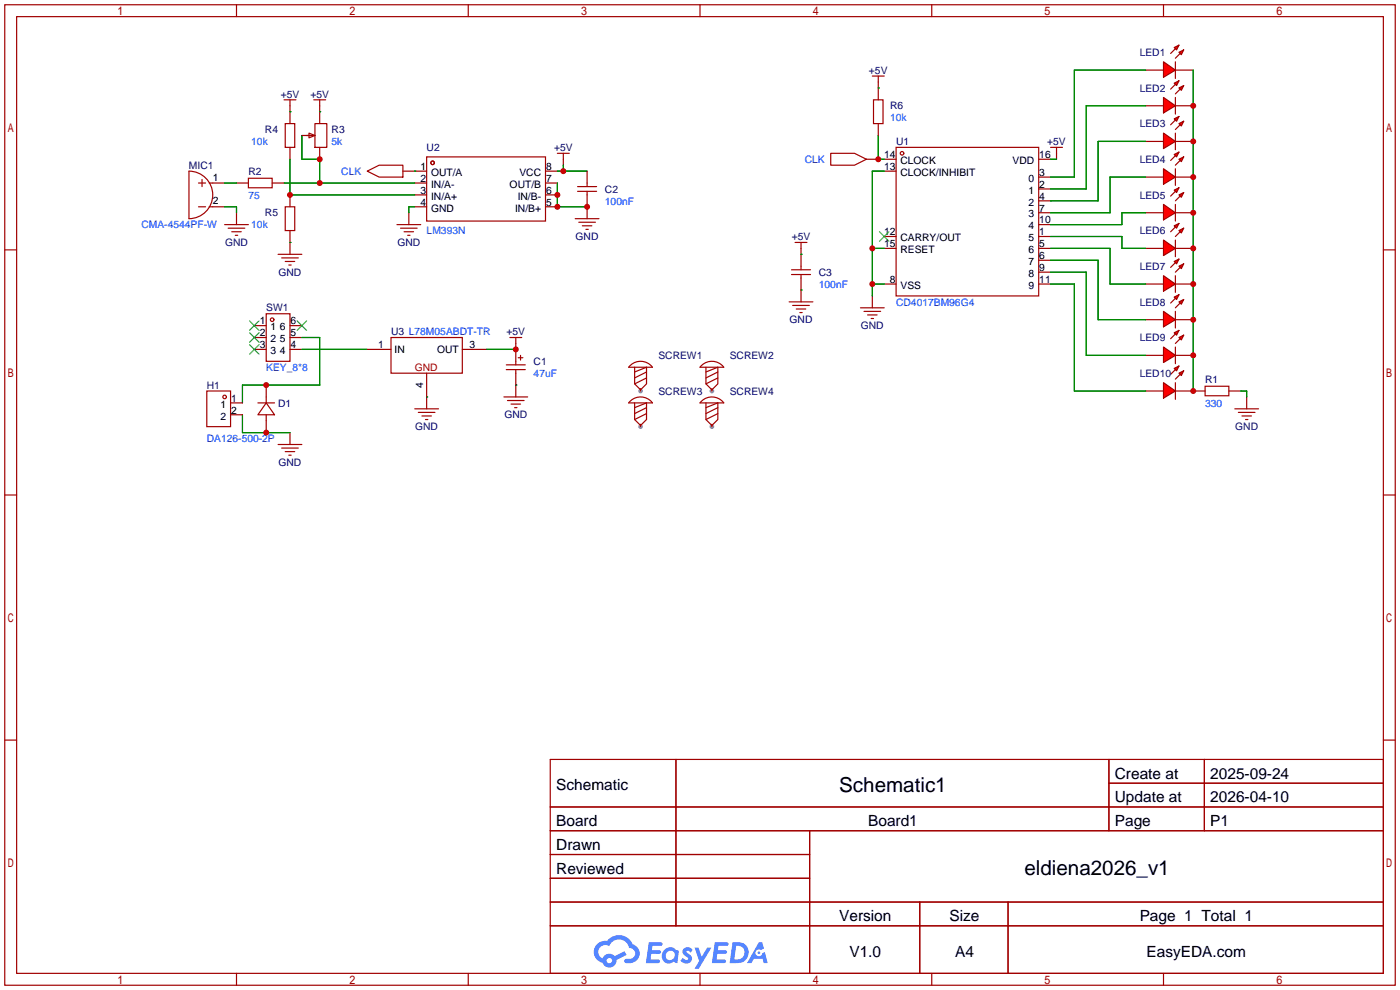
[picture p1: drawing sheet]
<svg xmlns="http://www.w3.org/2000/svg" width="299mm" height="212mm" viewBox="0 0 299 212" stroke-linecap="round" stroke-linejoin="round" font-family="sans-serif">
<g fill="#999">
<circle cx="136.9" cy="83.6" r=".51"/>
<circle cx="152.1" cy="83.6" r=".51"/>
<circle cx="136.9" cy="91.2" r=".51"/>
<circle cx="152.1" cy="91.2" r=".51"/>
</g>
<g fill="none" stroke="#a10000" stroke-width=".25">
<path d="M1 1h297.2v209.6h-297.2zM3.6 3.6h292.1v204.4h-292.1zM50.5 1v2.6M100.1 1v2.6M149.6 1v2.6M199.1 1v2.6M248.7 1v2.6M1 53.4h2.6M295.7 53.4h2.5M1 105.8h2.6M295.7 105.8h2.5M1 158.2h2.6"/>
<path d="M295.7 158.2h2.5M117.6 162.3h178.1v45.7h-178.1zM117.6 172.5h178.1M117.6 177.5h178.1M144.5 162.3v35.6M173 177.5v30.5M237 162.3v15.2M237 167.4h58.7M257.4 162.3v15.2M117.6 182.6h55.4M117.6 192.8h178.1M117.6 187.7h55.4"/>
<path d="M117.6 197.9h178.1M196.6 192.8v15.2M215.4 192.8v15.2M50.5 208v2.6M100.1 208v2.6M149.6 208v2.6M199.1 208v2.6M248.7 208v2.6"/>
</g>
<g fill="#5487ff">
<path d="M146.2 202.7a1.3 1.3 0 0 1 1.8 .3l-.4 .6a.54 .54 0 0 0-.9-.2l.1 .2a1.28 1.28 0 0 1 .8 2 1.53 1.53 0 0 1-2.2-.3l.5-.6 .8 .5a.31 .31 0 0 0 .4-.3 .31 .31 0 0 0-.3-.4 1.12 1.12 0 0 1-.6-1.8z"/>
<path d="M148.5 202.5h.8l.7 2 1.1-2h1l-2.8 4.6h-.9l1-1.7z"/>
<path d="M138.7 201.4h1.6a1.31 1.31 0 0 1 1.3 .2 .4 .4 0 0 1-.4 .5l-1.8 .1-.1 .9h1.7a.4 .4 0 0 1 .3 .4 .4 .4 0 0 1-.4 .4h-1.7l-.2 1.2h1.4a.46 .46 0 0 1 .5 0 .46 .46 0 0 1 .1 .5l-.3 .2h-2.7z"/>
<path d="M152.8 201.4h1.6a1.32 1.32 0 0 1 1.3 .2 .39 .39 0 0 1-.4 .5l-1.7 .1-.2 .9h1.7a.4 .4 0 0 1 .3 .4 .4 .4 0 0 1-.4 .4h-1.7l-.2 1.2h1.4a.46 .46 0 0 1 .5 0 .46 .46 0 0 1 .1 .5l-.3 .2h-2.7z"/>
<path d="M162.2 201.4h.7l.4 1.3-.7 .4a.75 .75 0 0 0-1.1 .3 .75 .75 0 0 0 .5 1 .75 .75 0 0 0 .9-.7l.6-.2 .6 2.3h-.9l-.2-.9h-1.9l-.5 .9h-.9z"/>
<path d="M156.6 201.4l-.7 4.4h1.5a2.27 2.27 0 0 0 2.6-2.2 2.27 2.27 0 0 0-2.7-2.2zM157.3 202.1a1.5 1.5 0 0 1 1.8 1.6 1.5 1.5 0 0 1-1.9 1.4h-.3z"/>
<path d="M142 203a1.6 1.6 0 0 0-.3 2.3 1.6 1.6 0 0 0 2.3 .2l.8 .3 .3-2.4-.2-.3-.4-.1a1.58 1.58 0 0 0-2.5 0zM142.6 203.5a.98 .98 0 0 1 1.6 .4 .98 .98 0 0 1-1.1 1.3 .94 .94 0 0 1-.8-.7 .94 .94 0 0 1 .3-1z"/>
<path d="M127.6 201.8a2.37 2.37 0 0 0 1.2 4 1.54 1.54 0 0 0 1.7 1 1.54 1.54 0 0 0 1.3-1.6l2.1-1.1-.4-.8-2.1 1a1.57 1.57 0 0 0-2.6 .5 1.5 1.5 0 0 1-.7-2.1 1.5 1.5 0 0 1 2.1-.5 2.23 2.23 0 0 1 2.3-1.4 2.23 2.23 0 0 1 2 1.8 1.16 1.16 0 0 1 1.3 1.1 1.16 1.16 0 0 1-1.1 1.2h-.7a.47 .47 0 0 0-.6 .4 .47 .47 0 0 0 .4 .5 2.17 2.17 0 0 0 2.6-.9 2.17 2.17 0 0 0-.4-2.7l-.8-.4a3.2 3.2 0 0 0-5.4-.7l-1.2 .1zM129.7 205.3a.58 .58 0 0 1 1.1 0 .58 .58 0 0 1-1.1 0z"/>
<circle cx="162.2" cy="203.6" r=".28"/>
</g>
<g fill="none" stroke="#a10000" stroke-width=".25">
<path d="M244.9 15h3.8M251.2 15h3.8M251.2 13.2v3.6M189 34h2.5M189 36.6h2.5M191.5 31.5h30.5v31.7h-30.5zM222 34h2.5M222 37.8h2.5M189 50.5h2.5M189 53.1h2.5M222 40.4h2.5M222 42.9h2.5"/>
<path d="M222 45.5h2.5M222 48h2.5M222 50.5h2.5M222 53.1h2.5M222 55.6h2.5M222 58.2h2.5M189 60.7h2.5M222 60.7h2.5"/>
<circle cx="192.8" cy="32.8" r=".38"/>
</g>
<path d="M188 49.5l2 2.1M190 49.5l-2 2.1" fill="none" stroke="#3c3" stroke-width=".25"/>
<g fill="#f00" stroke="#a10000" stroke-width=".25">
<path d="M248.7 13.2l2.5 1.8-2.5 1.5z"/>
<path d="M251 10.2l1-.5-.5 1z"/>
<path d="M252 11.2l1-.5-.5 1z"/>
</g>
<path d="M251.2 10.4l-1 1M252.2 11.4l-1 1M244.9 22.6h3.8M251.2 22.6h3.8M251.2 20.8v3.6" fill="none" stroke="#a10000" stroke-width=".25"/>
<g fill="#f00" stroke="#a10000" stroke-width=".25">
<path d="M248.7 20.8l2.5 1.8-2.5 1.5z"/>
<path d="M251 17.8l1-.5-.5 1z"/>
<path d="M252 18.8l1-.5-.5 1z"/>
</g>
<path d="M251.2 18l-1 1.1M252.2 19.1l-1 1M244.9 30.2h3.8M251.2 30.2h3.8M251.2 28.4v3.6" fill="none" stroke="#a10000" stroke-width=".25"/>
<g fill="#f00" stroke="#a10000" stroke-width=".25">
<path d="M248.7 28.4l2.5 1.8-2.5 1.6z"/>
<path d="M251 25.4l1-.5-.5 1z"/>
<path d="M252 26.4l1-.5-.5 1z"/>
</g>
<path d="M244.9 37.8h3.8M251.2 25.7l-1 1M251.2 37.8h3.8M251.2 36.1v3.5M252.2 26.7l-1 1" fill="none" stroke="#a10000" stroke-width=".25"/>
<g fill="#f00" stroke="#a10000" stroke-width=".25">
<path d="M248.7 36.1l2.5 1.7-2.5 1.6z"/>
<path d="M251 33l1-.5-.5 1z"/>
<path d="M252 34l1-.5-.5 1z"/>
</g>
<path d="M251.2 33.3l-1 1M252.2 34.3l-1 1M244.9 45.5h3.8M251.2 45.5h3.8M251.2 43.7v3.5" fill="none" stroke="#a10000" stroke-width=".25"/>
<g fill="#f00" stroke="#a10000" stroke-width=".25">
<path d="M248.7 43.7l2.5 1.8-2.5 1.5z"/>
<path d="M251 40.6l1-.5-.5 1z"/>
<path d="M252 41.7l1-.6-.5 1.1z"/>
</g>
<path d="M244.9 53.1h3.8M251.2 40.9l-1 1M251.2 53.1h3.8M251.2 51.3v3.6M252.2 41.9l-1 1" fill="none" stroke="#a10000" stroke-width=".25"/>
<g fill="#f00" stroke="#a10000" stroke-width=".25">
<path d="M248.7 51.3l2.5 1.8-2.5 1.5z"/>
<path d="M251 48.3l1-.5-.5 1z"/>
<path d="M252 49.3l1-.5-.5 1z"/>
</g>
<path d="M251.2 48.5l-1 1M251.2 58.9v3.6M252.2 49.5l-1 1M244.9 60.7h3.8M251.2 60.7h3.8" fill="none" stroke="#a10000" stroke-width=".25"/>
<g fill="#f00" stroke="#a10000" stroke-width=".25">
<path d="M248.7 58.9l2.5 1.8-2.5 1.5z"/>
<path d="M251 55.9l1-.5-.5 1z"/>
<path d="M252 56.9l1-.5-.5 1z"/>
</g>
<path d="M251.2 56.1l-1 1.1M252.2 57.2l-1 1M244.9 68.3h3.8M251.2 68.3h3.8M251.2 66.5v3.6" fill="none" stroke="#a10000" stroke-width=".25"/>
<g fill="#f00" stroke="#a10000" stroke-width=".25">
<path d="M248.7 66.5l2.5 1.8-2.5 1.5z"/>
<path d="M251 63.5l1-.5-.5 1z"/>
<path d="M252 64.5l1-.5-.5 1z"/>
</g>
<path d="M244.9 75.9h3.8M251.2 63.8l-1 1M251.2 75.9h3.8M251.2 74.2v3.5M252.2 64.8l-1 1" fill="none" stroke="#a10000" stroke-width=".25"/>
<g fill="#f00" stroke="#a10000" stroke-width=".25">
<path d="M248.7 74.2l2.5 1.7-2.5 1.6z"/>
<path d="M251 71.1l1-.5-.5 1z"/>
<path d="M252 72.1l1-.5-.5 1z"/>
</g>
<path d="M251.2 71.4l-1 1M252.2 72.4l-1 1M244.9 83.6h3.8M251.2 83.6h3.8M251.2 81.8v3.5" fill="none" stroke="#a10000" stroke-width=".25"/>
<g fill="#f00" stroke="#a10000" stroke-width=".25">
<path d="M248.7 81.8l2.5 1.8-2.5 1.5z"/>
<path d="M251 78.7l1-.5-.5 1z"/>
<path d="M252 79.8l1-.6-.5 1.1z"/>
</g>
<g fill="none" stroke="#a10000" stroke-width=".25">
<path d="M186.4 16.3h2.6M187.7 16.3v5M40.4 36.6a5.1 5.1 0 0 1 5.1 5.1 5.1 5.1 0 0 1-5.1 5zM42.4 39.1h1.5M43.2 38.4v1.5M44.7 39.1h3.3M50.5 39.1h2.6M53.1 38.1h5.1v2h-5.1zM58.2 39.1h2.5M60.7 21.3h2.5M61 26.4h2v5.1h-2zM62 21.3v5.1"/>
<path d="M62 31.5v2.5M64.5 29h2.6M66 28.4l1.3 .6-1.3 .5zM67.1 21.3h2.5M67.3 26.4h2.5v5.1h-2.5zM68.3 21.3v5.1M68.3 31.5v2.5M78.5 36.6l2.5-1.3h5.1v2.5h-5.1zM86.1 36.6h5.1M88.6 39.1h2.6M91.2 33.5h25.4v13.7h-25.4zM116.6 36.6h2.5"/>
<path d="M116.6 39.1h2.5M119.1 32.8h2.6M120.4 32.8v2.5M123.4 39.9h4.1M125.5 36.6v3.3M177.5 32.8h5.1l2.6 1.2-2.6 1.3h-5.1zM185.2 34h2.5M186.7 21.3h2v5.1h-2zM187.7 26.4v2.6M224.5 31.5h2.6M225.8 31.5v2.5M42.4 44.2h1.5"/>
<path d="M44.7 44.2h3.3M48 48h5.1M48.8 48.8h3.5M49.5 49.5h2.1M50.3 50.3h.5M50.5 45.5v2.5M59.4 54.4h5.1M60.2 55.1h3.6M61 44.2h2v5.1h-2zM61 55.9h2M61.7 56.6h.5M62 41.7v2.5"/>
<path d="M62 49.3v5.1M84.8 48h5.1M85.6 48.8h3.6M86.4 49.5h2M87.1 50.3h.5M87.4 45.5v2.5M88.6 41.7h2.6M88.6 44.2h2.6M116.6 41.7h2.5M116.6 44.2h2.5M122.9 46.7h5.1M123.4 40.9h4.1"/>
<path d="M123.7 47.5h3.6M124.5 48.3h2M125.2 49h.5M125.5 40.9v5.8M169.2 57.7h4M169.2 58.7h4M169.9 51.8h2.6M171.2 51.8v5.9M171.2 58.7v5.8M54.4 69.6h2.5M54.4 72.1h2.5M54.4 74.7h2.5"/>
<path d="M56.9 67.1h5.1v10.1h-5.1zM62 69.6h2.5M62 72.1h2.5M62 74.7h2.5M78.5 74.7h5.1M83.6 72.1h15.2v7.7h-15.2zM91.2 79.8v7.6M98.8 74.7h5.1M108.2 78h4.1M108.2 79h4.1M109 72.1h2.5M110.2 72.1v5.9"/>
<path d="M110.2 79v5.8M110.7 76.5h1.1M111.3 75.9v1.1M134.8 78a3.2 3.2 0 0 1 4.6 .5h-5zM135.6 78.5v3.5l1.3 1.3 1.3-1.3v-3.5l-2.6 1M138.2 79.5l-2.6 1.3M150 78a3.2 3.2 0 0 1 4.7 .5h-5.1zM150.9 78.5v3.5l1.2 1.3 1.3-1.3v-3.5l-2.5 1M153.4 79.5l-2.5 1.3M168.7 64.5h5M169.4 65.3h3.6M170.2 66h2"/>
<path d="M170.9 66.8h.5M183.9 65.8h5.1M184.7 66.5h3.5M185.4 67.3h2.1M186.2 68.1h.5M186.4 63.2v2.6M251.2 79l-1 1M44.2 83.6h5.1v7.6h-5.1zM49.3 86.1h2.5M49.3 88.6h2.5M55.1 86.1h3.6M56.9 86.1l1.8 2.5h-3.6z"/>
<path d="M56.9 82.3v3.8M56.9 88.6v3.9M59.4 95h5.1M60.2 95.8h3.6M61 96.5h2M61.7 97.3h.5M62 92.5v2.5M88.6 87.4h5.1M89.4 88.1h3.6M90.2 88.9h2M90.9 89.7h.5M107.7 84.8h5.1"/>
<path d="M108.5 85.6h3.5M109.2 86.4h2.1M110 87.1h.5M134.8 85.6a3.2 3.2 0 0 1 4.6 .5h-5zM135.6 86.1v3.6l1.3 1.2 1.3-1.2v-3.6l-2.6 1M136.9 83.1v.5M136.9 90.7v.5M138.2 80.8l-2.6 1.2M138.2 87.1l-2.6 1.3M138.2 88.4l-2.6 1.3M150 85.6a3.2 3.2 0 0 1 4.7 .5h-5.1zM150.9 86.1v3.6l1.2 1.2 1.3-1.2v-3.6l-2.5 1"/>
<path d="M152.1 83.1v.5M152.1 90.7v.5M153.4 80.8l-2.5 1.2M153.4 87.1l-2.5 1.3M153.4 88.4l-2.5 1.3M252.2 80l-1 1M255 83.6h2.6M257.6 82.5h5v2.1h-5zM262.6 83.6h2.6M263.9 87.4h5.1M264.7 88.1h3.5M265.4 88.9h2.1"/>
<path d="M266.2 89.7h.5M266.4 84.8v2.6"/>
<circle cx="92.5" cy="34.8" r=".38"/>
<circle cx="58.2" cy="68.3" r=".38"/>
<circle cx="48" cy="84.8" r=".38"/>
</g>
<g fill="none" stroke="#008700" stroke-width=".25">
<path d="M187.7 18.8h.1M244.9 15h-15.3v22.8h-5.1M255 15v68.6M48 39.1h2.5M60.7 39.1h27.9M62 23.9h.1M62 34v7.7h26.6M64.5 29v5h3.8v5.1M68.3 23.9h.1M88.6 36.6h.1M119.1 36.6h6.4M119.1 39.1v5.1h6.4"/>
<path d="M120.4 35.3v1.3M187.7 29v5h1.3M189 36.6h-2.6v26.6M224.5 34h1.3M244.9 37.8h-7.7v7.7h-12.7M244.9 22.6h-12.7v17.8h-7.7M244.9 30.2h-10.2v12.7h-10.2M48 44.2h2.5v1.3M62 51.8h.1M88.6 44.2h-1.2v1.3M171.2 54.4h.1M186.4 53.1h2.6"/>
<path d="M224.5 58.2h7.7v17.7h12.7M224.5 55.6h10.2v12.7h10.2M224.5 53.1h12.7v7.6h7.7M224.5 50.5h15.3v2.6h5.1M244.9 45.5h-5.1v2.5h-15.3M64.5 72.1h3.8v10.2h-16.5v3.8M64.5 74.7h14M103.9 74.7h6.3M171.2 62h.1M186.4 60.7h2.6M224.5 60.7h5.1v22.9h15.3M51.8 88.6v3.9h10.2"/>
<path d="M91.2 84.8h.1M110.2 82.3h.1M265.2 83.6h1.2v1.2"/>
</g>
<path d="M53.3 68.6l2.1 2M53.3 71.1l2.1 2.1M53.3 73.7l2.1 2M55.4 68.6l-2.1 2M55.4 71.1l-2.1 2.1M55.4 73.7l-2.1 2M63.5 68.6l2 2M65.5 68.6l-2 2" fill="none" stroke="#3c3" stroke-width=".25"/>
<g fill="#c00">
<circle cx="255" cy="75.9" r=".63"/>
<circle cx="255" cy="83.6" r=".63"/>
<circle cx="255" cy="68.3" r=".63"/>
<circle cx="255" cy="60.7" r=".63"/>
<circle cx="255" cy="53.1" r=".63"/>
<circle cx="255" cy="45.5" r=".63"/>
<circle cx="255" cy="37.8" r=".63"/>
<circle cx="255" cy="30.2" r=".63"/>
<circle cx="255" cy="22.6" r=".63"/>
<circle cx="186.4" cy="60.7" r=".63"/>
<circle cx="186.4" cy="53.1" r=".63"/>
<circle cx="120.4" cy="36.6" r=".63"/>
<circle cx="68.3" cy="39.1" r=".63"/>
<circle cx="68.3" cy="34" r=".63"/>
<circle cx="187.7" cy="34" r=".63"/>
<circle cx="62" cy="41.7" r=".63"/>
<circle cx="119.1" cy="44.2" r=".63"/>
<circle cx="125.5" cy="44.2" r=".63"/>
<circle cx="119.1" cy="41.7" r=".63"/>
<circle cx="56.9" cy="92.5" r=".63"/>
<circle cx="56.9" cy="82.3" r=".63"/>
<circle cx="110.2" cy="74.7" r=".63"/>
</g>
<g font-size="4.4">
<text x="179.4" y="169.2">Schematic1</text>
<text x="218.9" y="187">eldiena2026_v1</text>
</g>
<g font-size="3.3">
<text x="238.3" y="166.4">Create at</text>
<text x="258.7" y="166.4">2025-09-24</text>
<text x="118.9" y="168.9">Schematic</text>
<text x="238.3" y="171.5">Update at</text>
<text x="258.7" y="171.5">2026-04-10</text>
<text x="118.9" y="176.6">Board</text>
<text x="185.5" y="176.6">Board1</text>
<text x="238.3" y="176.6">Page</text>
<text x="258.7" y="176.6">P1</text>
<text x="118.9" y="181.6">Drawn</text>
<text x="118.9" y="186.7">Reviewed</text>
<text x="179.3" y="196.9">Version</text>
<text x="202.9" y="196.9">Size</text>
<text x="243.6" y="196.9">Page 1 Total 1</text>
<text x="181.5" y="204.5">V1.0</text>
<text x="204.1" y="204.5">A4</text>
<text x="245" y="204.5">EasyEDA.com</text>
</g>
<g font-size="2.2" fill="#000080">
<text x="243.6" y="12">LED1</text>
<text x="185.7" y="15.8">+5V</text>
<text x="60" y="20.8">+5V</text>
<text x="66.3" y="20.8">+5V</text>
<text x="190.2" y="23.4">R6</text>
<text x="243.6" y="19.6">LED2</text>
<text x="56.6" y="28.5">R4</text>
<text x="70.9" y="28.5">R3</text>
<text x="243.6" y="27.2">LED3</text>
<text x="91.2" y="32.3">U2</text>
<text x="118.4" y="32.3">+5V</text>
<text x="191.5" y="31">U1</text>
<text x="223.8" y="31">+5V</text>
<text x="243.6" y="34.8">LED4</text>
<text x="40.4" y="36.1">MIC1</text>
<text x="53.1" y="37.4">R2</text>
<text x="129.3" y="41.2">C2</text>
<text x="56.6" y="46.2">R5</text>
<text x="243.6" y="42.4">LED5</text>
<text x="48.1" y="52.6">GND</text>
<text x="84.9" y="52.6">GND</text>
<text x="123" y="51.3">GND</text>
<text x="169.2" y="51.3">+5V</text>
<text x="243.6" y="50.1">LED6</text>
<text x="59.5" y="58.9">GND</text>
<text x="175" y="58.9">C3</text>
<text x="243.6" y="57.7">LED7</text>
<text x="243.6" y="65.3">LED8</text>
<text x="56.9" y="66.6">SW1</text>
<text x="83.6" y="71.6">U3 L78M05ABDT-TR</text>
<text x="108.2" y="71.6">+5V</text>
<text x="168.8" y="69.1">GND</text>
<text x="184" y="70.4">GND</text>
<text x="114" y="78">C1</text>
<text x="140.7" y="76.7">SCREW1</text>
<text x="156" y="76.7">SCREW2</text>
<text x="243.6" y="72.9">LED9</text>
<text x="44.2" y="83.1">H1</text>
<text x="243.6" y="80.5">LED10</text>
<text x="257.6" y="81.8">R1</text>
<text x="59.4" y="86.9">D1</text>
<text x="107.8" y="89.4">GND</text>
<text x="140.7" y="84.3">SCREW3</text>
<text x="156" y="84.3">SCREW4</text>
<text x="88.7" y="92">GND</text>
<text x="264" y="92">GND</text>
<text x="59.5" y="99.6">GND</text>
</g>
<g font-size="2.2" fill="#00f">
<text x="190.2" y="25.9">10k</text>
<text x="53.7" y="31">10k</text>
<text x="70.9" y="31">5k</text>
<text x="172" y="34.8">CLK</text>
<text x="72.9" y="37.4">CLK</text>
<text x="53.1" y="42.4">75</text>
<text x="129.3" y="43.7">100nF</text>
<text x="30.2" y="48.8">CMA-4544PF-W</text>
<text x="53.7" y="48.8">10k</text>
<text x="91.2" y="50.1">LM393N</text>
<text x="175" y="61.5">100nF</text>
<text x="191.5" y="65.3">CD4017BM96G4</text>
<text x="56.9" y="79.3">KEY_8*8</text>
<text x="114" y="80.5">47uF</text>
<text x="257.6" y="86.9">330</text>
<text x="44.2" y="94.5">DA126-500-2P</text>
</g>
<g font-size="2.2">
<text x="188.9" y="33.8">14</text>
<text x="192.5" y="35.1">CLOCK</text>
<text x="216.4" y="35.1">VDD</text>
<text x="222.1" y="33.8">16</text>
<text x="45.5" y="38.6">1</text>
<text x="89.8" y="41.4">3</text>
<text x="89.8" y="38.9">2</text>
<text x="89.8" y="36.3">1</text>
<text x="92.1" y="40.1">IN/A-</text>
<text x="92.1" y="37.6">OUT/A</text>
<text x="108.9" y="40.1">OUT/B</text>
<text x="111" y="37.6">VCC</text>
<text x="116.7" y="36.3">8</text>
<text x="116.7" y="38.9">7</text>
<text x="116.7" y="41.4">6</text>
<text x="188.9" y="36.3">13</text>
<text x="192.5" y="37.6">CLOCK/INHIBIT</text>
<text x="219.8" y="38.9">0</text>
<text x="219.8" y="41.4">1</text>
<text x="222.1" y="37.6">3</text>
<text x="222.1" y="40.1">2</text>
<text x="45.5" y="43.7">2</text>
<text x="89.8" y="43.9">4</text>
<text x="92.1" y="45.2">GND</text>
<text x="92.1" y="42.7">IN/A+</text>
<text x="110.1" y="45.2">IN/B+</text>
<text x="110.6" y="42.7">IN/B-</text>
<text x="116.7" y="43.9">5</text>
<text x="219.8" y="43.9">2</text>
<text x="219.8" y="46.5">3</text>
<text x="222.1" y="42.7">4</text>
<text x="222.1" y="45.2">7</text>
<text x="222.1" y="47.8">10</text>
<text x="188.9" y="50.3">12</text>
<text x="188.9" y="52.8">15</text>
<text x="192.5" y="51.6">CARRY/OUT</text>
<text x="219.8" y="49">4</text>
<text x="219.8" y="51.6">5</text>
<text x="222.1" y="50.3">1</text>
<text x="222.1" y="52.8">5</text>
<text x="192.5" y="54.1">RESET</text>
<text x="219.8" y="54.1">6</text>
<text x="219.8" y="56.6">7</text>
<text x="219.8" y="59.2">8</text>
<text x="222.1" y="55.4">6</text>
<text x="222.1" y="57.9">9</text>
<text x="190.2" y="60.5">8</text>
<text x="192.5" y="61.7">VSS</text>
<text x="219.8" y="61.7">9</text>
<text x="222.1" y="60.5">11</text>
<text x="55.5" y="69.3">1</text>
<text x="55.5" y="71.9">2</text>
<text x="57.8" y="70.6">1</text>
<text x="59.8" y="70.6">6</text>
<text x="62.1" y="71.9">5</text>
<text x="62.1" y="69.3">6</text>
<text x="55.5" y="74.4">3</text>
<text x="57.8" y="73.2">2</text>
<text x="57.8" y="75.7">3</text>
<text x="59.8" y="75.7">4</text>
<text x="59.8" y="73.2">5</text>
<text x="62.1" y="74.4">4</text>
<text x="80.8" y="74.4">1</text>
<text x="84.3" y="75.4">IN</text>
<text x="93.4" y="75.4">OUT</text>
<text x="100.3" y="74.4">3</text>
<text x="90.4" y="83" transform="rotate(-90 90.4 83)">4</text>
<text x="47.1" y="87.1">1</text>
<text x="47.1" y="89.7">2</text>
<text x="49.4" y="85.9">1</text>
<text x="49.4" y="88.4">2</text>
</g>
<text font-size="2.2" fill="#a00000" x="88.6" y="79.3">GND</text>
</svg>
